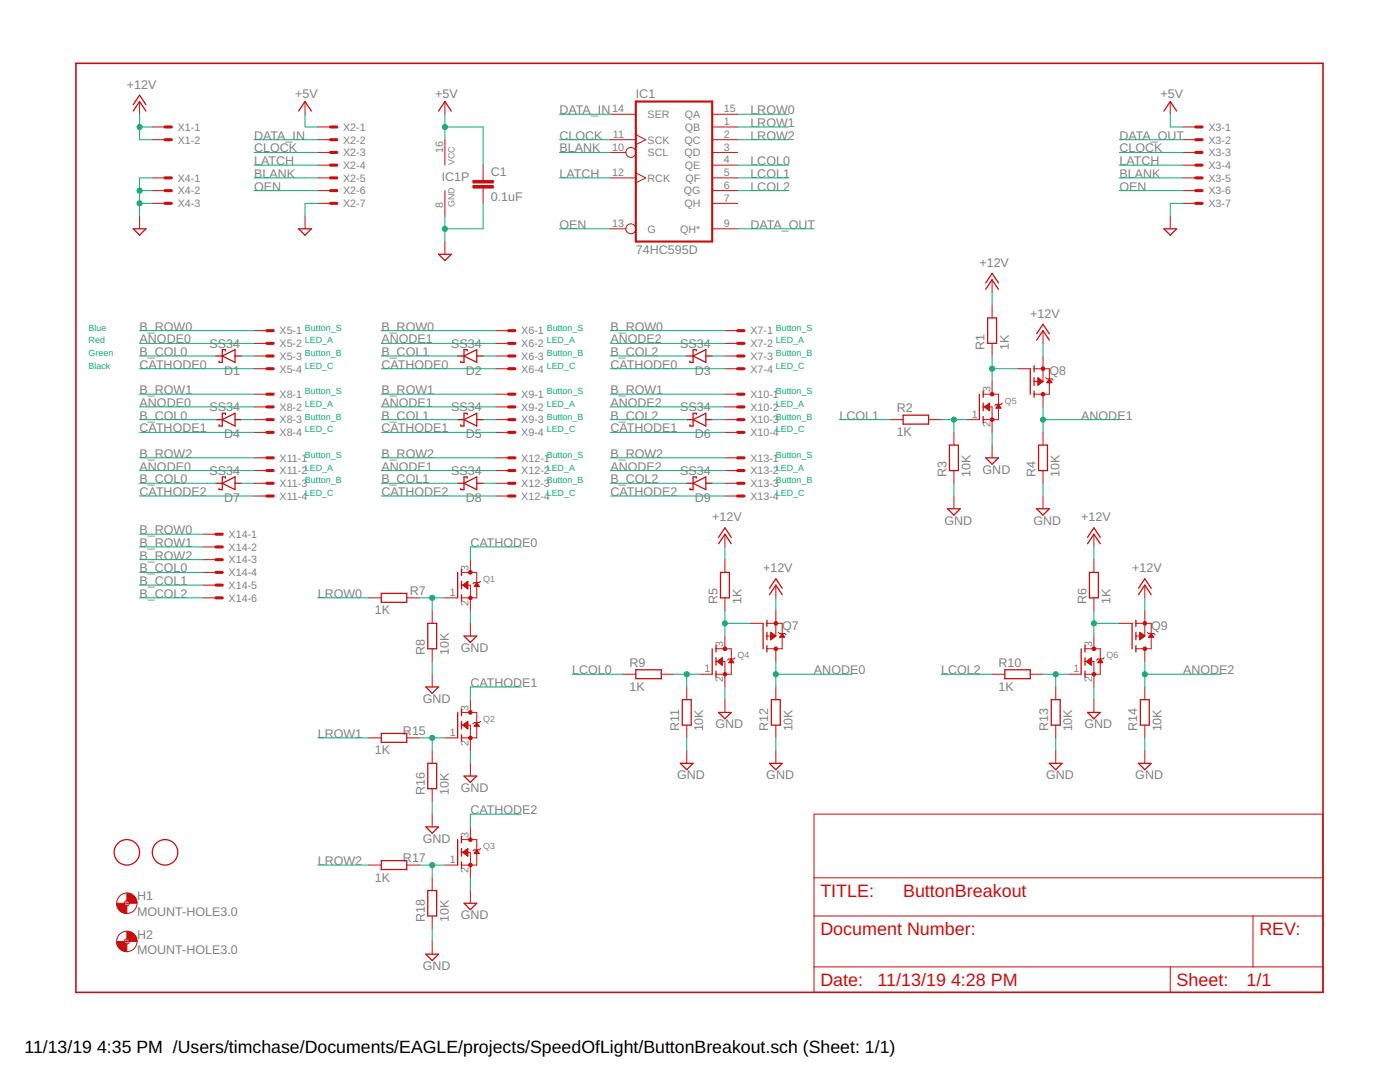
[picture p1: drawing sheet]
<svg xmlns="http://www.w3.org/2000/svg" width="279mm" height="216mm" viewBox="0 0 279 216" stroke-linecap="round" stroke-linejoin="round" font-family="sans-serif">
<path d="M15.2 12.6h248.8v185.4h-248.8z" fill="none" stroke="#c90d0c" stroke-width=".32"/>
<g fill="none" stroke="#c90d0c" stroke-width=".2">
<path d="M27.9 20.3v2.5M30.4 25.3h2.5M30.4 27.9h2.5M30.4 35.5h2.5M30.4 38h2.5M60.9 20.3v2.5M63.4 25.3h2.6M63.4 27.9h2.6M63.4 30.4h2.6M63.4 33h2.6M63.4 35.5h2.6M63.4 38h2.6"/>
<path d="M88.8 20.3v2.5M88.8 27.9v5.1M88.8 38v5.1M96.4 33v3M96.4 37.5v3.1M121.8 27.9h5.1M121.8 30.4h3.1M121.8 35.5h5.1M121.8 22.8h5.1M126.9 26.9l2 1-2 1M126.9 34.5l2 1-2 1M142.1 25.3h5.1"/>
<path d="M142.1 27.9h5.1M142.1 30.4h5.1M142.1 33h5.1M142.1 35.5h5.1M142.1 38h5.1M142.1 22.8h5.1M233.6 20.3v2.5M236.1 25.3h2.5M236.1 27.9h2.5M236.1 30.4h2.5M236.1 33h2.5M236.1 35.5h2.5"/>
<path d="M236.1 38h2.5M27.9 43.1v2.6M30.4 40.6h2.5M60.9 43.1v2.6M63.4 40.6h2.6M88.8 48.2v2.5M121.8 45.7h3.1M142.1 40.6h5.1M142.1 45.7h5.1M198 55.8v2.6M233.6 43.1v2.6M236.1 40.6h2.5"/>
<path d="M50.7 66h2.6M50.7 68.5h2.6M50.7 71h2.6M50.7 73.6h2.6M50.7 78.7h2.6M99 66h2.5M99 68.5h2.5M99 71h2.5M99 73.6h2.5M99 78.7h2.5M144.7 66h2.5M144.7 68.5h2.5"/>
<path d="M144.7 71h2.5M144.7 73.6h2.5M144.7 78.7h2.5M196.2 78.7h3.1v5h-3.1M198 60.9v2.5M198 68.5v2.5M198 76.1v2.6M203.1 73.6h2.5M206.4 73.6h3v5.1h-3M206.4 76.1h1.8M207.1 75.6h.4M207.1 76.3h.8"/>
<path d="M207.1 76.2h1M207.1 76.1h1M207.1 75.9h.8M207.1 75.8h.7M207.1 75.7h.5M207.1 75.4l1.1 .7-1.1 .8zM207.1 76.8h.2M207.1 76.7h.3M207.1 76.6h.5M207.1 76.4h.7M207.1 75.5h.2M208.2 66v2.5"/>
<path d="M208.2 71v5.1M208.2 78.7v2.5M208.7 75.4l.2 .2h1l.3 .3M209 76.3h.9M209 76.2h.8M209.1 76.1h.6M209.2 75.9h.5M209.3 75.8h.3M209.4 75.7h.1M209.4 75.6l.5 .8h-1zM50.7 81.2h2.6M50.7 83.7h2.6"/>
<path d="M50.7 86.3h2.6M50.7 91.4h2.6M50.7 93.9h2.6M50.7 96.4h2.6M50.7 99h2.6M99 81.2h2.5M99 83.7h2.5M99 86.3h2.5M99 91.4h2.5M99 93.9h2.5M99 96.4h2.5M99 99h2.5"/>
<path d="M144.7 81.2h2.5M144.7 83.7h2.5M144.7 86.3h2.5M144.7 91.4h2.5M144.7 93.9h2.5M144.7 96.4h2.5M144.7 99h2.5M177.7 83.7h2.5M185.3 83.7h2.5M190.4 86.3v2.5M190.4 93.9v2.5M190.4 99v2.5"/>
<path d="M192.9 83.7h2.6M196.2 81.2h1.8v5.1M196.5 81.2l1-.8v1.6zM196.6 81.3h.9M196.6 81.1h.9M196.7 81.4h.8M196.7 81h.8M196.9 81.5h.6M196.9 80.9h.6M197 80.8h.5M197 81.6h.5M197.2 81.7h.3"/>
<path d="M197.2 80.7h.3M197.4 81.9h.1M197.4 80.5h.1M198 88.8v2.6M198.8 81.4h.9M198.9 81.3h.7M199 81.1h.6M199.1 81h.4M199.1 80.9h.3M199.2 80.8h.1M199.3 80.7l.5 .7h-1zM200 80.4l-.2 .3h-1l-.3 .2"/>
<path d="M208.2 86.3v2.5M208.2 93.9v2.5M208.2 99v2.5M40.6 106.6h2.5M40.6 109.1h2.5M40.6 111.7h2.5M40.6 114.2h2.5M40.6 116.8h2.5M40.6 119.3h2.5M73.6 119.3h2.5M81.2 119.3h2.5M88.8 119.3h2.5"/>
<path d="M92.1 114.2h3v5.1h-3M92.1 116.8h1.8v5M92.4 116.8l1-.8v1.5zM92.4 116.7h1M92.5 116.8h.9M92.6 116.6h.8M92.6 117h.8M92.7 116.5h.7M92.8 117.1h.6M92.9 116.4h.5M93 117.2h.4M93 116.2h.4"/>
<path d="M93.1 117.3h.3M93.2 116.1h.2M93.3 117.5h.1M93.4 116h.1M93.9 111.7v2.5M94.7 117h.9M94.8 116.8h.7M94.8 116.7h.7M94.9 116.6h.5M95 116.5h.3M95.1 116.4h.1M95.1 116.2l.6 .8h-1.1z"/>
<path d="M95.9 116l-.2 .2h-1.1l-.2 .3M144.7 106.6v2.5M144.7 111.7v2.5M144.7 119.3v2.5M154.8 116.8v2.5M218.3 106.6v2.5M218.3 111.7v2.5M218.3 119.3v2.5M228.5 116.8v2.5M86.3 121.8v2.6M86.3 129.5v2.5M86.3 134.5v2.6"/>
<path d="M93.9 124.4v2.5M93.9 139.6v2.6M124.4 134.5h2.5M132 134.5h2.5M137.1 137.1v2.5M139.6 134.5h2.5M142.9 129.5h3v5h-3M142.9 132h1.8v5.1M143.2 132l1-.8v1.6zM143.2 131.9h1M143.4 132.2h.8M143.4 131.8h.8"/>
<path d="M143.5 132.3h.7M143.6 131.7h.6M143.7 132.4h.5M143.7 131.6h.5M143.8 132.5h.4M143.9 131.4h.3M144 132.7h.2M144 131.3h.2M144.7 126.9v2.6M144.7 139.6v2.6M145.5 132.2h.9M145.6 132h.7"/>
<path d="M145.6 131.9h.6M145.7 131.8h.5M145.8 131.7h.3M145.9 131.6h.1M145.9 131.5l.6 .7h-1.1zM146.7 131.2l-.2 .3h-1.1l-.2 .2M149.8 124.4h2.5M153.1 124.4h3v5.1h-3M153.1 126.9h1.7M153.8 127.1h.8M153.8 127h.9M153.8 126.9h.9"/>
<path d="M153.8 126.7h.8M153.8 126.6h.6M153.8 126.5h.5M153.8 126.2l1 .7-1 .8zM153.8 127.6h.1M153.8 127.4h.3M153.8 127.3h.5M153.8 127.2h.6M153.8 126.4h.3M153.8 126.3h.1M154.8 121.8v5.1M154.8 129.5v2.5"/>
<path d="M154.8 137.1v2.5M155.3 126.2l.3 .2h1l.3 .3M155.6 127.1h.9M155.7 127h.8M155.8 126.9h.6M155.9 126.7h.4M156 126.6h.2M156 126.5h.1M156.1 126.4l.5 .8h-1zM198 134.5h2.5M205.6 134.5h2.6M210.7 137.1v2.5"/>
<path d="M213.2 134.5h2.6M216.5 129.5h3.1v5h-3.1M216.5 132h1.8v5.1M216.8 132l1-.8v1.6zM216.9 131.9h.9M217 132.2h.8M217 131.8h.8M217.2 132.3h.6M217.2 131.7h.6M217.3 132.4h.5M217.4 131.6h.4M217.5 132.5h.3"/>
<path d="M217.5 131.4h.3M217.7 132.7h.1M217.7 131.3h.1M218.3 126.9v2.6M218.3 139.6v2.6M219.1 132.2h.9M219.2 132h.8M219.3 131.9h.6M219.4 131.8h.4M219.5 131.7h.2M219.5 131.6h.1M219.6 131.5l.5 .7h-1z"/>
<path d="M220.3 131.2l-.2 .3h-1l-.3 .2M223.4 124.4h2.5M226.7 124.4h3v5.1h-3M226.7 126.9h1.8M227.5 127.1h.7M227.5 127h.9M227.5 126.9h.9M227.5 126.7h.7M227.5 126.6h.6M227.5 126.5h.4M227.5 127.6h.1M227.5 127.4h.3"/>
<path d="M227.5 127.3h.4M227.5 127.2h.6M227.5 126.4h.3M227.5 126.3h.1M227.5 126.2l1 .7-1 .8zM228.5 121.8v5.1M228.5 129.5v2.5M228.5 137.1v2.5M229 126.2l.2 .2h1.1l.2 .3M229.3 127.1h.9M229.4 127h.7M229.4 126.9h.6"/>
<path d="M229.5 126.7h.5M229.6 126.6h.3M229.7 126.5h.1M229.7 126.4l.6 .8h-1.1zM73.6 147.2h2.5M81.2 147.2h2.5M86.3 149.8v2.5M86.3 157.4v2.5M88.8 147.2h2.5M92.1 144.7h1.8v5.1M92.1 142.2h3v5h-3M92.4 144.7l1-.8v1.6z"/>
<path d="M92.5 144.6h.9M92.5 144.8h.9M92.7 144.5h.7M92.7 144.9h.7M92.8 144.3h.6M92.9 145.1h.5M93 144.2h.4M93 145.2h.4M93.1 144.1h.3M93.2 145.3h.2M93.3 144h.1M93.3 145.4h.1"/>
<path d="M93.9 152.3v2.6M94.7 144.8h.9M94.8 144.7h.7M94.9 144.6h.5M95 144.5h.3M95 144.3h.2M95.1 144.2h.1M95.1 144.2l.6 .7h-1.1zM95.9 143.9l-.2 .3h-1.1l-.2 .2M137.1 144.7v2.5M137.1 149.8v2.5M154.8 144.7v2.5"/>
<path d="M154.8 149.8v2.5M210.7 144.7v2.5M210.7 149.8v2.5M228.5 144.7v2.5M228.5 149.8v2.5M25.3 179.7v1M73.6 172.6h2.5M81.2 172.6h2.5M86.3 162.5v2.5M86.3 175.2v2.5M88.8 172.6h2.5M92.1 170.1h1.8v5.1"/>
<path d="M92.1 167.5h3v5.1h-3M92.4 170.1l1-.8v1.5zM92.4 170h1M92.5 170.2h.9M92.6 169.9h.8M92.6 170.3h.8M92.8 169.8h.6M92.8 170.4h.6M92.9 169.7h.5M92.9 170.5h.5M93.1 169.5h.3M93.1 170.6h.3"/>
<path d="M93.2 169.4h.2M93.3 170.8h.1M93.9 165v2.5M93.9 177.7v2.5M94.7 170.3h.9M94.8 170.2h.7M94.8 170h.7M94.9 169.9h.5M95 169.8h.3M95.1 169.7h.1M95.1 169.6l.6 .7h-1.1zM95.9 169.3l-.2 .3h-1.1l-.2 .2"/>
<path d="M162.5 162.5h101.5v35.5h-101.5zM162.5 175.2h101.5M24.8 180.2h1M24.8 187.9h1M25.3 187.3v1.1M86.3 182.8v2.5M86.3 187.9v2.5M162.5 182.8h101.5M162.5 192.9h101.5M233.6 192.9v5.1M250.1 182.8v10.1"/>
<circle cx="125.9" cy="30.4" r=".99"/>
<circle cx="125.9" cy="45.7" r=".99"/>
<circle cx="25.3" cy="180.2" r="2.03"/>
<circle cx="25.3" cy="187.9" r="2.03"/>
<circle cx="25.3" cy="187.9" r=".51"/>
<circle cx="25.3" cy="180.2" r=".51"/>
</g>
<path d="M126.9 20.3h15.2v27.9h-15.2z" fill="none" stroke="#c90d0c" stroke-width=".42"/>
<g fill="none" stroke="#c90d0c" stroke-width=".25">
<path d="M26.6 22.2l1.3-1.9 1.2 1.9M26.6 20.9l1.3-1.9 1.2 1.9M59.6 22.2l1.3-1.9 1.2 1.9M87.5 22.2l1.3-1.9 1.3 1.9M232.3 22.2l1.3-1.9 1.2 1.9M26.6 45.7h2.5l-1.2 1.2zM59.6 45.7h2.5l-1.2 1.2zM87.5 50.7h2.6l-1.3 1.3zM196.7 57.7l1.3-1.9 1.3 1.9M196.7 56.5l1.3-2 1.3 2M232.3 45.7h2.5l-1.2 1.2zM43.1 71h1.3"/>
<path d="M44.4 71l2.5-1.2v2.5zM45 70v-.2h-.6v2.5h-.7v-.2M46.9 71h1.3M91.3 71h1.3M92.6 71l2.5-1.2v2.5zM93.2 70v-.2h-.6v2.5h-.6v-.2M95.1 71h1.3M137.1 71h1.2M138.3 71l2.6-1.2v2.5zM139 70v-.2h-.7v2.5h-.6v-.2M140.9 71h1.2M195.5 78.7v5"/>
<path d="M196.2 78v1.3M197.1 63.4h1.8v5.1h-1.8zM205.6 73.6v5.1M206.4 72.9v1.3M206.4 75.4v1.5M206.4 78v1.3M206.9 67.9l1.3-1.9 1.2 1.9M206.9 66.6l1.3-1.9 1.2 1.9M43.1 83.7h1.3M43.1 96.4h1.3M44.4 83.7l2.5-1.2v2.5zM44.4 96.4l2.5-1.2v2.5z"/>
<path d="M45 82.7v-.2h-.6v2.5h-.7v-.2M45 95.4v-.2h-.6v2.5h-.7v-.2M46.9 83.7h1.3M46.9 96.4h1.3M91.3 83.7h1.3M91.3 96.4h1.3M92.6 83.7l2.5-1.2v2.5zM92.6 96.4l2.5-1.2v2.5zM93.2 82.7v-.2h-.6v2.5h-.6v-.2M93.2 95.4v-.2h-.6v2.5h-.6v-.2M95.1 83.7h1.3M95.1 96.4h1.3"/>
<path d="M137.1 83.7h1.2M137.1 96.4h1.2M138.3 83.7l2.6-1.2v2.5zM138.3 96.4l2.6-1.2v2.5zM139 82.7v-.2h-.7v2.5h-.6v-.2M139 95.4v-.2h-.7v2.5h-.6v-.2M140.9 83.7h1.2M140.9 96.4h1.2M180.2 82.8h5.1v1.8h-5.1zM189.5 88.8h1.8v5.1h-1.8zM196.2 80.4v1.6M196.2 83.1v1.3"/>
<path d="M196.7 91.4h2.6l-1.3 1.2zM207.3 88.8h1.7v5.1h-1.7zM76.1 118.4h5.1v1.8h-5.1zM91.3 114.2v5.1M92.1 113.6v1.3M92.1 116v1.5M92.1 118.7v1.2M143.4 108.5l1.3-1.9 1.2 1.9M143.4 107.2l1.3-1.9 1.2 1.9M143.8 114.2h1.8v5.1h-1.8zM153.6 118.7l1.2-1.9 1.3 1.9M153.6 117.4l1.2-1.9 1.3 1.9"/>
<path d="M189.1 101.5h2.5l-1.2 1.3zM206.9 101.5h2.5l-1.2 1.3zM217 108.5l1.3-1.9 1.3 1.9M217 107.2l1.3-1.9 1.3 1.9M217.4 114.2h1.8v5.1h-1.8zM227.2 118.7l1.3-1.9 1.2 1.9M227.2 117.4l1.3-1.9 1.2 1.9M85 137.1h2.5l-1.2 1.2zM85.4 124.4h1.7v5.1h-1.7zM92.6 126.9h2.5l-1.2 1.3zM126.9 133.6h5.1v1.8h-5.1zM136.2 139.6h1.7v5.1h-1.7z"/>
<path d="M142.1 129.5v5M142.9 128.8v1.3M142.9 131.2v1.6M142.9 133.9v1.3M152.3 124.4v5.1M153.1 123.7v1.3M153.1 126.2v1.5M153.1 128.8v1.3M153.9 139.6h1.8v5.1h-1.8zM200.5 133.6h5.1v1.8h-5.1zM209.8 139.6h1.8v5.1h-1.8zM215.8 129.5v5"/>
<path d="M216.5 128.8v1.3M216.5 131.2v1.6M216.5 133.9v1.3M225.9 124.4v5.1M226.7 123.7v1.3M226.7 126.2v1.5M226.7 128.8v1.3M227.6 139.6h1.8v5.1h-1.8zM76.1 146.3h5.1v1.8h-5.1zM85.4 152.3h1.7v5.1h-1.7zM91.3 142.2v5M92.1 141.5v1.3"/>
<path d="M92.1 143.9v1.6M92.1 146.6v1.3M92.6 154.9h2.5l-1.2 1.2zM135.8 152.3h2.5l-1.2 1.3zM143.4 142.2h2.5l-1.2 1.2zM153.6 152.3h2.5l-1.3 1.3zM209.4 152.3h2.6l-1.3 1.3zM217 142.2h2.6l-1.3 1.2zM227.2 152.3h2.5l-1.2 1.3zM76.1 171.7h5.1v1.8h-5.1zM85 165h2.5l-1.2 1.3zM85.4 177.7h1.7v5.1h-1.7z"/>
<path d="M91.3 167.5v5.1M92.1 166.9v1.3M92.1 169.3v1.5M92.1 172v1.2M85 190.4h2.5l-1.2 1.3zM92.6 180.2h2.5l-1.2 1.3z"/>
<circle cx="25.3" cy="170.1" r="2.54"/>
<circle cx="32.9" cy="170.1" r="2.54"/>
</g>
<g fill="#c90d0c" stroke="#c90d0c" stroke-width=".2">
<path d="M94.4 37h4v.5h-4z"/>
<path d="M94.4 36h4v.5h-4z"/>
</g>
<g fill="none" stroke="#c90d0c" stroke-width=".61">
<path d="M32.9 27.9h1.3M32.9 25.3h1.3M32.9 35.5h1.3M32.9 38h1.3M66 27.9h1.2M66 25.3h1.2M66 35.5h1.2M66 38h1.2M66 30.4h1.2M66 33h1.2M238.6 27.9h1.3M238.6 25.3h1.3"/>
<path d="M238.6 35.5h1.3M238.6 38h1.3M238.6 30.4h1.3M238.6 33h1.3M32.9 40.6h1.3M66 40.6h1.2M238.6 40.6h1.3M53.3 66h1.2M53.3 68.5h1.2M53.3 71h1.2M53.3 73.6h1.2M53.3 78.7h1.2"/>
<path d="M101.5 66h1.3M101.5 68.5h1.3M101.5 71h1.3M101.5 73.6h1.3M101.5 78.7h1.3M147.2 66h1.3M147.2 68.5h1.3M147.2 71h1.3M147.2 73.6h1.3M147.2 78.7h1.3M53.3 81.2h1.2M53.3 83.7h1.2"/>
<path d="M53.3 86.3h1.2M53.3 91.4h1.2M53.3 93.9h1.2M53.3 96.4h1.2M53.3 99h1.2M101.5 81.2h1.3M101.5 83.7h1.3M101.5 86.3h1.3M101.5 91.4h1.3M101.5 93.9h1.3M101.5 96.4h1.3M101.5 99h1.3"/>
<path d="M147.2 81.2h1.3M147.2 83.7h1.3M147.2 86.3h1.3M147.2 91.4h1.3M147.2 93.9h1.3M147.2 96.4h1.3M147.2 99h1.3M43.1 106.6h1.3M43.1 109.1h1.3M43.1 111.7h1.3M43.1 114.2h1.3M43.1 116.8h1.3"/>
<path d="M43.1 119.3h1.3"/>
</g>
<g fill="#c90d0c" stroke="#c90d0c" stroke-width=".2">
<path d="M25.3 178.2a2.04 2.04 0 0 1 2 2h-1.5l-.1-.3-.4-.2z" fill-rule="evenodd"/>
<path d="M23.3 180.2h1.5l.2 .5h.3v1.6a2 2 0 0 1-2-2.1z" fill-rule="evenodd"/>
<path d="M25.3 185.8a2.04 2.04 0 0 1 2 2.1h-1.5l-.1-.3-.4-.3z" fill-rule="evenodd"/>
<path d="M23.3 187.9h1.5l.2 .4 .3 .1v1.5a2 2 0 0 1-2-2z" fill-rule="evenodd"/>
<circle cx="93.9" cy="119.3" r=".36"/>
<circle cx="93.9" cy="114.2" r=".36"/>
<circle cx="93.9" cy="147.2" r=".36"/>
<circle cx="93.9" cy="142.2" r=".36"/>
<circle cx="93.9" cy="172.6" r=".36"/>
<circle cx="93.9" cy="167.5" r=".36"/>
<circle cx="144.7" cy="134.5" r=".36"/>
<circle cx="144.7" cy="129.5" r=".36"/>
<circle cx="198" cy="83.7" r=".36"/>
<circle cx="198" cy="78.7" r=".36"/>
<circle cx="218.3" cy="134.5" r=".36"/>
<circle cx="218.3" cy="129.5" r=".36"/>
<circle cx="154.8" cy="124.4" r=".36"/>
<circle cx="154.8" cy="129.5" r=".36"/>
<circle cx="208.2" cy="73.6" r=".36"/>
<circle cx="208.2" cy="78.7" r=".36"/>
<circle cx="228.5" cy="124.4" r=".36"/>
<circle cx="228.5" cy="129.5" r=".36"/>
</g>
<g fill="none" stroke="#0dab76" stroke-width=".2">
<path d="M27.9 22.8v5.1h2.5M27.9 38h2.5M27.9 25.3h2.5M30.4 35.5h-2.5v7.6M50.7 35.5h12.7M50.7 38h12.7M50.7 33h12.7M50.7 27.9h12.7M50.7 30.4h12.7M60.9 22.8v2.5h2.5M88.8 22.8v5.1M88.8 25.3h7.6v7.7"/>
<path d="M111.7 35.5h10.1M111.7 27.9h10.1M111.7 30.4h10.1M111.7 22.8h10.1M147.2 35.5h10.2M147.2 38h10.2M147.2 33h10.2M147.2 25.3h10.2M147.2 27.9h10.2M147.2 22.8h10.2M223.4 35.5h12.7M223.4 38h12.7"/>
<path d="M223.4 33h12.7M223.4 27.9h12.7M223.4 30.4h12.7M233.6 22.8v2.5h2.5M27.9 40.6h2.5M63.4 40.6h-2.5v2.5M88.8 43.1v5.1M96.4 40.6v5.1h-7.6M111.7 45.7h10.1M147.2 45.7h15.3M198 58.4v2.5M236.1 40.6h-2.5v2.5"/>
<path d="M27.9 78.7h22.8M27.9 71h15.2M27.9 73.6h22.8M27.9 68.5h22.8M27.9 66h22.8M48.2 71h2.5M76.1 78.7h22.9M76.1 71h15.2M76.1 73.6h22.9M76.1 68.5h22.9M76.1 66h22.9M96.4 71h2.6"/>
<path d="M121.8 78.7h22.9M121.8 71h15.3M121.8 73.6h22.9M121.8 68.5h22.9M121.8 66h22.9M142.1 71h2.6M198 71v5.1M198 73.6h5.1M208.2 68.5v2.5M27.9 91.4h22.8M27.9 83.7h15.2M27.9 96.4h15.2"/>
<path d="M27.9 86.3h22.8M27.9 99h22.8M27.9 81.2h22.8M27.9 93.9h22.8M48.2 83.7h2.5M48.2 96.4h2.5M76.1 91.4h22.9M76.1 83.7h15.2M76.1 96.4h15.2M76.1 86.3h22.9M76.1 99h22.9M76.1 81.2h22.9"/>
<path d="M76.1 93.9h22.9M96.4 83.7h2.6M96.4 96.4h2.6M121.8 91.4h22.9M121.8 83.7h15.3M121.8 96.4h15.3M121.8 86.3h22.9M121.8 99h22.9M121.8 81.2h22.9M121.8 93.9h22.9M142.1 83.7h2.6M142.1 96.4h2.6"/>
<path d="M167.5 83.7h10.2M187.8 83.7h5.1M190.4 83.7v2.6M190.4 96.4v2.6M198 86.3v2.5M208.2 83.7h15.2M208.2 81.2v5.1M208.2 96.4v2.6M27.9 109.1h12.7M27.9 111.7h12.7M27.9 116.8h12.7M27.9 106.6h12.7"/>
<path d="M27.9 114.2h12.7M27.9 119.3h12.7M63.4 119.3h10.2M83.7 119.3h5.1M86.3 119.3v2.5M104 109.1h-10.1v2.6M144.7 109.1v2.6M154.8 119.3v2.5M218.3 109.1v2.6M228.5 119.3v2.5M86.3 132v2.5M93.9 121.8v2.6"/>
<path d="M104 137.1h-10.1v2.5M114.2 134.5h10.2M134.5 134.5h5.1M137.1 134.5v2.6M144.7 121.8v5.1M144.7 137.1v2.5M144.7 124.4h5.1M154.8 132v5.1M154.8 134.5h15.3M187.8 134.5h10.2M208.2 134.5h5M210.7 134.5v2.6"/>
<path d="M218.3 121.8v5.1M218.3 137.1v2.5M218.3 124.4h5.1M228.5 132v5.1M228.5 134.5h15.2M63.4 147.2h10.2M83.7 147.2h5.1M86.3 147.2v2.6M86.3 159.9v2.6M93.9 149.8v2.5M137.1 147.2v2.6M154.8 147.2v2.6"/>
<path d="M210.7 147.2v2.6M228.5 147.2v2.6M63.4 172.6h10.2M83.7 172.6h5.1M86.3 172.6v2.6M93.9 175.2v2.5M104 162.5h-10.1v2.5M86.3 185.3v2.6"/>
</g>
<g fill="#0dab76" stroke="#0dab76" stroke-width=".2">
<circle cx="88.8" cy="45.7" r=".51"/>
<circle cx="27.9" cy="38" r=".51"/>
<circle cx="27.9" cy="40.6" r=".51"/>
<circle cx="88.8" cy="25.3" r=".51"/>
<circle cx="154.8" cy="134.5" r=".51"/>
<circle cx="208.2" cy="83.7" r=".51"/>
<circle cx="228.5" cy="134.5" r=".51"/>
<circle cx="27.9" cy="25.3" r=".51"/>
<circle cx="86.3" cy="119.3" r=".51"/>
<circle cx="86.3" cy="147.2" r=".51"/>
<circle cx="86.3" cy="172.6" r=".51"/>
<circle cx="198" cy="73.6" r=".51"/>
<circle cx="190.4" cy="83.7" r=".51"/>
<circle cx="144.7" cy="124.4" r=".51"/>
<circle cx="137.1" cy="134.5" r=".51"/>
<circle cx="218.3" cy="124.4" r=".51"/>
<circle cx="210.7" cy="134.5" r=".51"/>
</g>
<g font-size="3.6" fill="#c90d0c">
<text x="163.7" y="179">TITLE:</text>
<text x="180.2" y="179">ButtonBreakout</text>
<text x="163.7" y="186.6">Document Number:</text>
<text x="251.3" y="186.6">REV:</text>
<text x="163.7" y="196.7">Date:</text>
<text x="175.1" y="196.7">11/13/19</text>
<text x="189.8" y="196.7">4:28 PM</text>
<text x="234.8" y="196.7">Sheet:</text>
<text x="248.8" y="196.7">1/1</text>
</g>
<g font-size="3.5">
<text x="4.9" y="210">11/13/19</text>
<text x="19.4" y="210">4:35 PM /Users/timchase/Documents/EAGLE/projects/SpeedOfLight/ButtonBreakout.sch (Sheet: 1/1)</text>
</g>
<g font-size="2.5" fill="#808080">
<text x="25.3" y="17.7">+12V</text>
<text x="58.9" y="19.5">+5V</text>
<text x="86.8" y="19.5">+5V</text>
<text x="111.7" y="22.8">DATA_IN</text>
<text x="126.9" y="19.6">IC1</text>
<text x="149.8" y="22.8">LROW0</text>
<text x="231.6" y="19.5">+5V</text>
<text x="50.7" y="27.9">DATA_IN</text>
<text x="111.7" y="27.9">CLOCK</text>
<text x="149.8" y="27.9">LROW2</text>
<text x="149.8" y="25.3">LROW1</text>
<text x="223.4" y="27.9">DATA_OUT</text>
<text x="50.7" y="33">LATCH</text>
<text x="50.7" y="30.4">CLOCK</text>
<text x="50.7" y="35.5">BLANK</text>
<text x="97.9" y="35.1">C1</text>
<text x="111.7" y="35.5">LATCH</text>
<text x="111.7" y="30.4">BLANK</text>
<text x="149.8" y="35.5">LCOL1</text>
<text x="149.8" y="33">LCOL0</text>
<text x="223.4" y="33">LATCH</text>
<text x="223.4" y="30.4">CLOCK</text>
<text x="223.4" y="35.5">BLANK</text>
<text x="50.7" y="38">OEN</text>
<text x="88.2" y="36.1">IC1P</text>
<text x="97.9" y="40.2">0.1uF</text>
<text x="149.8" y="38">LCOL2</text>
<text x="223.4" y="38">OEN</text>
<text x="111.7" y="45.7">OEN</text>
<text x="149.8" y="45.7">DATA_OUT</text>
<text x="126.9" y="50.7">74HC595D</text>
<text x="195.5" y="53.3">+12V</text>
<text x="27.9" y="66">B_ROW0</text>
<text x="76.1" y="66">B_ROW0</text>
<text x="121.8" y="66">B_ROW0</text>
<text x="205.6" y="63.4">+12V</text>
<text x="27.9" y="68.5">ANODE0</text>
<text x="27.9" y="71">B_COL0</text>
<text x="41.8" y="69.4">SS34</text>
<text x="76.1" y="71">B_COL1</text>
<text x="76.1" y="68.5">ANODE1</text>
<text x="90" y="69.4">SS34</text>
<text x="121.8" y="68.5">ANODE2</text>
<text x="121.8" y="71">B_COL2</text>
<text x="135.8" y="69.4">SS34</text>
<text x="196.5" y="69.8" transform="rotate(-90 196.5 69.8)">R1</text>
<text x="201.3" y="69.8" transform="rotate(-90 201.3 69.8)">1K</text>
<text x="27.9" y="73.6">CATHODE0</text>
<text x="44.7" y="74.7">D1</text>
<text x="76.1" y="73.6">CATHODE0</text>
<text x="93" y="74.7">D2</text>
<text x="121.8" y="73.6">CATHODE0</text>
<text x="138.7" y="74.7">D3</text>
<text x="209.4" y="74.9">Q8</text>
<text x="27.9" y="78.7">B_ROW1</text>
<text x="27.9" y="81.2">ANODE0</text>
<text x="27.9" y="83.7">B_COL0</text>
<text x="41.8" y="82.1">SS34</text>
<text x="76.1" y="78.7">B_ROW1</text>
<text x="76.1" y="83.7">B_COL1</text>
<text x="76.1" y="81.2">ANODE1</text>
<text x="90" y="82.1">SS34</text>
<text x="121.8" y="78.7">B_ROW1</text>
<text x="121.8" y="81.2">ANODE2</text>
<text x="121.8" y="83.7">B_COL2</text>
<text x="135.8" y="82.1">SS34</text>
<text x="167.5" y="83.7">LCOL1</text>
<text x="179" y="82.2">R2</text>
<text x="215.8" y="83.7">ANODE1</text>
<text x="27.9" y="86.3">CATHODE1</text>
<text x="44.7" y="87.4">D4</text>
<text x="76.1" y="86.3">CATHODE1</text>
<text x="93" y="87.4">D5</text>
<text x="121.8" y="86.3">CATHODE1</text>
<text x="138.7" y="87.4">D6</text>
<text x="179" y="87">1K</text>
<text x="27.9" y="91.4">B_ROW2</text>
<text x="27.9" y="93.9">ANODE0</text>
<text x="41.8" y="94.8">SS34</text>
<text x="76.1" y="91.4">B_ROW2</text>
<text x="76.1" y="93.9">ANODE1</text>
<text x="90" y="94.8">SS34</text>
<text x="121.8" y="91.4">B_ROW2</text>
<text x="121.8" y="93.9">ANODE2</text>
<text x="135.8" y="94.8">SS34</text>
<text x="188.9" y="95.2" transform="rotate(-90 188.9 95.2)">R3</text>
<text x="193.7" y="95.2" transform="rotate(-90 193.7 95.2)">10K</text>
<text x="196.1" y="94.5">GND</text>
<text x="206.7" y="95.2" transform="rotate(-90 206.7 95.2)">R4</text>
<text x="211.5" y="95.2" transform="rotate(-90 211.5 95.2)">10K</text>
<text x="27.9" y="99">CATHODE2</text>
<text x="27.9" y="96.4">B_COL0</text>
<text x="44.7" y="100.1">D7</text>
<text x="76.1" y="96.4">B_COL1</text>
<text x="76.1" y="99">CATHODE2</text>
<text x="93" y="100.1">D8</text>
<text x="121.8" y="99">CATHODE2</text>
<text x="121.8" y="96.4">B_COL2</text>
<text x="138.7" y="100.1">D9</text>
<text x="27.9" y="106.6">B_ROW0</text>
<text x="142.1" y="104.1">+12V</text>
<text x="188.5" y="104.7">GND</text>
<text x="206.3" y="104.7">GND</text>
<text x="215.8" y="104.1">+12V</text>
<text x="27.9" y="109.1">B_ROW1</text>
<text x="27.9" y="111.7">B_ROW2</text>
<text x="93.9" y="109.1">CATHODE0</text>
<text x="27.9" y="116.8">B_COL1</text>
<text x="27.9" y="114.2">B_COL0</text>
<text x="27.9" y="119.3">B_COL2</text>
<text x="63.4" y="119.3">LROW0</text>
<text x="81.8" y="118.8">R7</text>
<text x="152.3" y="114.2">+12V</text>
<text x="225.9" y="114.2">+12V</text>
<text x="74.8" y="122.6">1K</text>
<text x="143.2" y="120.6" transform="rotate(-90 143.2 120.6)">R5</text>
<text x="148" y="120.6" transform="rotate(-90 148 120.6)">1K</text>
<text x="156.1" y="125.6">Q7</text>
<text x="216.8" y="120.6" transform="rotate(-90 216.8 120.6)">R6</text>
<text x="221.6" y="120.6" transform="rotate(-90 221.6 120.6)">1K</text>
<text x="229.7" y="125.6">Q9</text>
<text x="84.8" y="130.7" transform="rotate(-90 84.8 130.7)">R8</text>
<text x="89.6" y="130.7" transform="rotate(-90 89.6 130.7)">10K</text>
<text x="92" y="130.1">GND</text>
<text x="93.9" y="137.1">CATHODE1</text>
<text x="114.2" y="134.5">LCOL0</text>
<text x="125.6" y="137.8">1K</text>
<text x="125.6" y="133">R9</text>
<text x="162.4" y="134.5">ANODE0</text>
<text x="187.8" y="134.5">LCOL2</text>
<text x="199.3" y="137.8">1K</text>
<text x="199.3" y="133">R10</text>
<text x="236.1" y="134.5">ANODE2</text>
<text x="84.4" y="140.2">GND</text>
<text x="63.4" y="147.2">LROW1</text>
<text x="80.4" y="146.7">R15</text>
<text x="135.6" y="146" transform="rotate(-90 135.6 146)">R11</text>
<text x="140.4" y="146" transform="rotate(-90 140.4 146)">10K</text>
<text x="142.8" y="145.3">GND</text>
<text x="153.3" y="146" transform="rotate(-90 153.3 146)">R12</text>
<text x="158.1" y="146" transform="rotate(-90 158.1 146)">10K</text>
<text x="209.2" y="146" transform="rotate(-90 209.2 146)">R13</text>
<text x="214" y="146" transform="rotate(-90 214 146)">10K</text>
<text x="216.4" y="145.3">GND</text>
<text x="227" y="146" transform="rotate(-90 227 146)">R14</text>
<text x="231.8" y="146" transform="rotate(-90 231.8 146)">10K</text>
<text x="74.8" y="150.5">1K</text>
<text x="135.1" y="155.5">GND</text>
<text x="152.9" y="155.5">GND</text>
<text x="208.8" y="155.5">GND</text>
<text x="226.6" y="155.5">GND</text>
<text x="84.8" y="158.7" transform="rotate(-90 84.8 158.7)">R16</text>
<text x="89.6" y="158.7" transform="rotate(-90 89.6 158.7)">10K</text>
<text x="92" y="158">GND</text>
<text x="93.9" y="162.5">CATHODE2</text>
<text x="63.4" y="172.6">LROW2</text>
<text x="80.4" y="172.1">R17</text>
<text x="84.4" y="168.2">GND</text>
<text x="27.3" y="179.7">H1</text>
<text x="74.8" y="175.9">1K</text>
<text x="27.3" y="182.7">MOUNT-HOLE3.0</text>
<text x="84.8" y="184" transform="rotate(-90 84.8 184)">R18</text>
<text x="89.6" y="184" transform="rotate(-90 89.6 184)">10K</text>
<text x="92" y="183.4">GND</text>
<text x="27.3" y="190.3">MOUNT-HOLE3.0</text>
<text x="27.3" y="187.3">H2</text>
<text x="84.4" y="193.6">GND</text>
</g>
<g font-size="2.1" fill="#808080">
<text x="122.2" y="22.4">14</text>
<text x="129.2" y="23.6">SER</text>
<text x="136.7" y="23.6">QA</text>
<text x="144.5" y="22.4">15</text>
<text x="35.5" y="28.6">X1-2</text>
<text x="35.5" y="26.1">X1-1</text>
<text x="68.5" y="26.1">X2-1</text>
<text x="68.5" y="28.6">X2-2</text>
<text x="122.3" y="27.5">11</text>
<text x="129.2" y="28.6">SCK</text>
<text x="136.6" y="28.6">QC</text>
<text x="136.7" y="26.1">QB</text>
<text x="144.5" y="25">1</text>
<text x="144.5" y="27.5">2</text>
<text x="241.2" y="26.1">X3-1</text>
<text x="241.2" y="28.6">X3-2</text>
<text x="68.5" y="31.2">X2-3</text>
<text x="68.5" y="33.7">X2-4</text>
<text x="88.4" y="30.6" transform="rotate(-90 88.4 30.6)">16</text>
<text x="122.2" y="30.1">10</text>
<text x="122.2" y="35.1">12</text>
<text x="129.2" y="31.2">SCL</text>
<text x="136.6" y="31.2">QD</text>
<text x="136.7" y="33.7">QE</text>
<text x="144.5" y="30.1">3</text>
<text x="144.5" y="32.6">4</text>
<text x="144.5" y="35.1">5</text>
<text x="241.2" y="31.2">X3-3</text>
<text x="241.2" y="33.7">X3-4</text>
<text x="35.5" y="36.3">X4-1</text>
<text x="35.5" y="38.8">X4-2</text>
<text x="35.5" y="41.3">X4-3</text>
<text x="68.5" y="36.3">X2-5</text>
<text x="68.5" y="38.8">X2-6</text>
<text x="68.5" y="41.3">X2-7</text>
<text x="88.4" y="41.6" transform="rotate(-90 88.4 41.6)">8</text>
<text x="129.2" y="36.3">RCK</text>
<text x="136.5" y="38.8">QG</text>
<text x="136.6" y="41.3">QH</text>
<text x="136.8" y="36.3">QF</text>
<text x="144.5" y="37.7">6</text>
<text x="144.5" y="40.2">7</text>
<text x="241.2" y="36.3">X3-5</text>
<text x="241.2" y="38.8">X3-6</text>
<text x="241.2" y="41.3">X3-7</text>
<text x="122.2" y="45.3">13</text>
<text x="129.2" y="46.4">G</text>
<text x="135.8" y="46.4">QH*</text>
<text x="144.5" y="45.3">9</text>
<text x="55.8" y="66.7">X5-1</text>
<text x="55.8" y="69.3">X5-2</text>
<text x="55.8" y="71.8">X5-3</text>
<text x="104" y="66.7">X6-1</text>
<text x="104" y="69.3">X6-2</text>
<text x="104" y="71.8">X6-3</text>
<text x="149.8" y="66.7">X7-1</text>
<text x="149.8" y="69.3">X7-2</text>
<text x="149.8" y="71.8">X7-3</text>
<text x="55.8" y="74.3">X5-4</text>
<text x="104" y="74.3">X6-4</text>
<text x="149.8" y="74.3">X7-4</text>
<text x="55.8" y="79.4">X8-1</text>
<text x="55.8" y="82">X8-2</text>
<text x="104" y="79.4">X9-1</text>
<text x="104" y="82">X9-2</text>
<text x="149.8" y="79.4">X10-1</text>
<text x="149.8" y="82">X10-2</text>
<text x="193.9" y="83.4">1</text>
<text x="197.6" y="78.3" transform="rotate(-90 197.6 78.3)">3</text>
<text x="55.8" y="84.5">X8-3</text>
<text x="55.8" y="87">X8-4</text>
<text x="104" y="84.5">X9-3</text>
<text x="104" y="87">X9-4</text>
<text x="149.8" y="84.5">X10-3</text>
<text x="149.8" y="87">X10-4</text>
<text x="197.6" y="85.3" transform="rotate(-90 197.6 85.3)">2</text>
<text x="55.8" y="92.1">X11-1</text>
<text x="55.8" y="94.7">X11-2</text>
<text x="104" y="92.1">X12-1</text>
<text x="104" y="94.7">X12-2</text>
<text x="149.8" y="92.1">X13-1</text>
<text x="149.8" y="94.7">X13-2</text>
<text x="55.8" y="97.2">X11-3</text>
<text x="55.8" y="99.7">X11-4</text>
<text x="104" y="97.2">X12-3</text>
<text x="104" y="99.7">X12-4</text>
<text x="149.8" y="97.2">X13-3</text>
<text x="149.8" y="99.7">X13-4</text>
<text x="45.6" y="107.4">X14-1</text>
<text x="45.6" y="109.9">X14-2</text>
<text x="45.6" y="112.4">X14-3</text>
<text x="93.5" y="113.9" transform="rotate(-90 93.5 113.9)">3</text>
<text x="45.6" y="115">X14-4</text>
<text x="45.6" y="117.5">X14-5</text>
<text x="89.8" y="118.9">1</text>
<text x="45.6" y="120.1">X14-6</text>
<text x="93.5" y="120.8" transform="rotate(-90 93.5 120.8)">2</text>
<text x="144.3" y="129.1" transform="rotate(-90 144.3 129.1)">3</text>
<text x="218" y="129.1" transform="rotate(-90 218 129.1)">3</text>
<text x="140.6" y="134.2">1</text>
<text x="144.3" y="136.1" transform="rotate(-90 144.3 136.1)">2</text>
<text x="214.2" y="134.2">1</text>
<text x="218" y="136.1" transform="rotate(-90 218 136.1)">2</text>
<text x="93.5" y="141.8" transform="rotate(-90 93.5 141.8)">3</text>
<text x="89.8" y="146.9">1</text>
<text x="93.5" y="148.8" transform="rotate(-90 93.5 148.8)">2</text>
<text x="93.5" y="167.2" transform="rotate(-90 93.5 167.2)">3</text>
<text x="89.8" y="172.3">1</text>
<text x="93.5" y="174.2" transform="rotate(-90 93.5 174.2)">2</text>
</g>
<g font-size="1.8" fill="#808080">
<text x="90.7" y="33" transform="rotate(-90 90.7 33)">VCC</text>
<text x="90.7" y="41.3" transform="rotate(-90 90.7 41.3)">GND</text>
<text x="200.5" y="80.6">Q5</text>
<text x="96.4" y="116.1">Q1</text>
<text x="147.2" y="131.4">Q4</text>
<text x="220.9" y="131.4">Q6</text>
<text x="96.4" y="144.1">Q2</text>
<text x="96.4" y="169.4">Q3</text>
</g>
<g font-size="1.8" fill="#0dab76">
<text x="17.7" y="66">Blue</text>
<text x="60.9" y="66">Button_S</text>
<text x="109.1" y="66">Button_S</text>
<text x="154.8" y="66">Button_S</text>
<text x="17.7" y="68.5">Red</text>
<text x="17.7" y="71">Green</text>
<text x="60.9" y="68.5">LED_A</text>
<text x="60.9" y="71">Button_B</text>
<text x="109.1" y="68.5">LED_A</text>
<text x="109.1" y="71">Button_B</text>
<text x="154.8" y="68.5">LED_A</text>
<text x="154.8" y="71">Button_B</text>
<text x="17.7" y="73.6">Black</text>
<text x="60.9" y="73.6">LED_C</text>
<text x="109.1" y="73.6">LED_C</text>
<text x="154.8" y="73.6">LED_C</text>
<text x="60.9" y="81.2">LED_A</text>
<text x="60.9" y="78.7">Button_S</text>
<text x="60.9" y="83.7">Button_B</text>
<text x="109.1" y="81.2">LED_A</text>
<text x="109.1" y="78.7">Button_S</text>
<text x="109.1" y="83.7">Button_B</text>
<text x="154.8" y="81.2">LED_A</text>
<text x="154.8" y="78.7">Button_S</text>
<text x="154.8" y="83.7">Button_B</text>
<text x="60.9" y="86.3">LED_C</text>
<text x="109.1" y="86.3">LED_C</text>
<text x="154.8" y="86.3">LED_C</text>
<text x="60.9" y="93.9">LED_A</text>
<text x="60.9" y="91.4">Button_S</text>
<text x="109.1" y="93.9">LED_A</text>
<text x="109.1" y="91.4">Button_S</text>
<text x="154.8" y="93.9">LED_A</text>
<text x="154.8" y="91.4">Button_S</text>
<text x="60.9" y="99">LED_C</text>
<text x="60.9" y="96.4">Button_B</text>
<text x="109.1" y="99">LED_C</text>
<text x="109.1" y="96.4">Button_B</text>
<text x="154.8" y="99">LED_C</text>
<text x="154.8" y="96.4">Button_B</text>
</g>
</svg>
